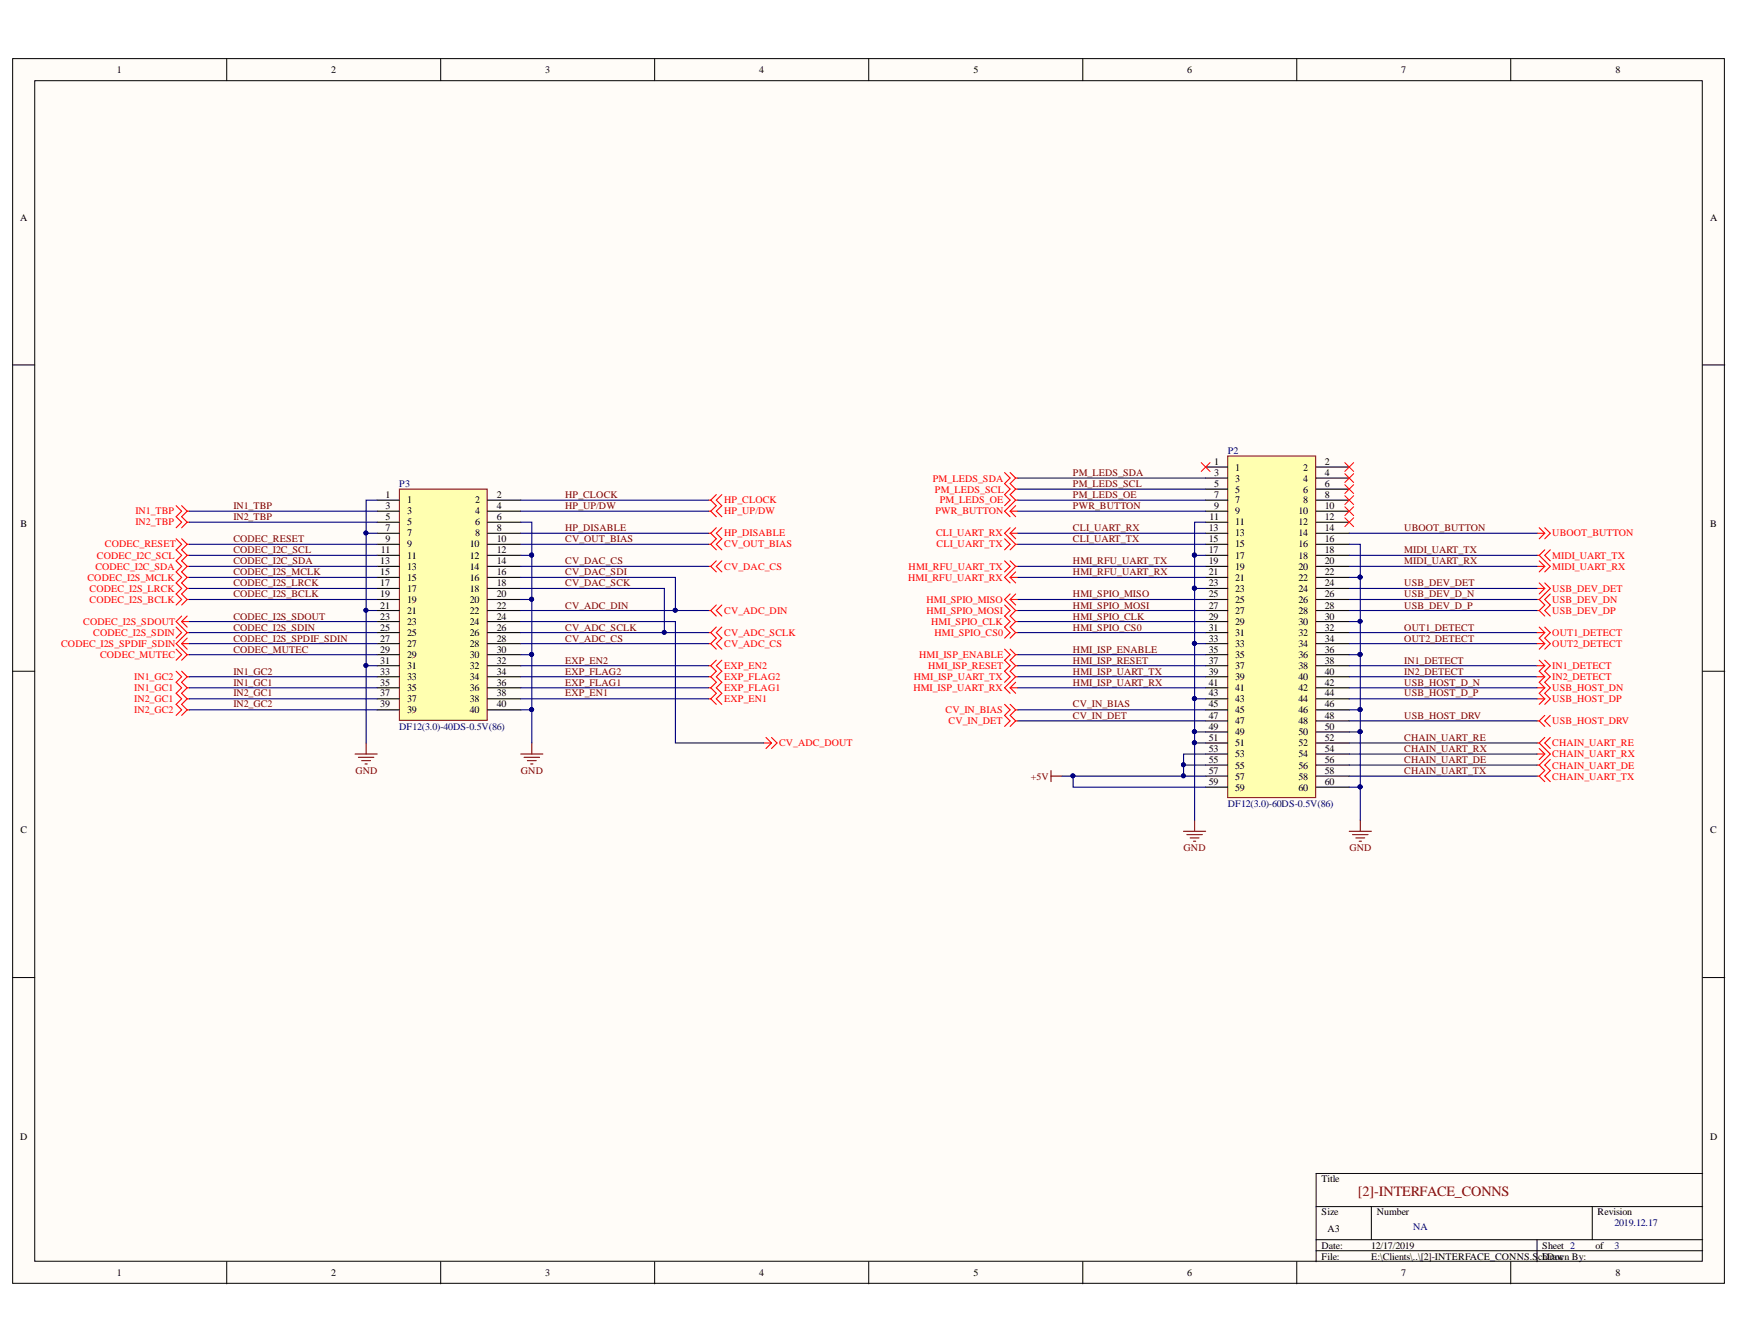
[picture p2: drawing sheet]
<svg xmlns="http://www.w3.org/2000/svg" width="279mm" height="216mm" viewBox="0 0 279 216" stroke-linecap="round" stroke-linejoin="round" font-family="sans-serif">
<g fill="#fffcf8" stroke="#000" stroke-width=".16">
<path d="M2 9.4h274.9v196.8h-274.9z"/>
<path d="M5.6 13h267.7v189.6h-267.7z"/>
</g>
<g fill="none" stroke="#000" stroke-width=".16">
<path d="M36.4 9.4v3.6M70.8 9.4v3.6M105.1 9.4v3.6M139.5 9.4v3.6M173.9 9.4v3.6M208.2 9.4v3.6M242.6 9.4v3.6M2 58.6h3.6M273.4 58.6h3.6M2 107.8h3.6M273.4 107.8h3.6M2 157h3.6"/>
<path d="M273.4 157h3.6M211.3 193.8h62.1M211.3 199.1h62.1M220.2 193.8v5.3M246.8 199.1v3.6M255.7 193.8v5.3M273.4 188.5h-62.1v14.2M36.4 202.7v3.5M70.8 202.7v3.5M105.1 202.7v3.5M139.5 202.7v3.5M173.9 202.7v3.5"/>
<path d="M208.2 202.7v3.5M211.3 200.9h62.1M242.6 202.7v3.5"/>
</g>
<path d="M64.1 78.6h14.1v37.1h-14.1z" fill="#ffffb0" stroke="#800000" stroke-width=".16"/>
<g fill="none" stroke="#000" stroke-width=".18">
<path d="M60.6 80.3h3.5M60.6 82.1h3.5M60.6 83.9h3.5M60.6 85.7h3.5M60.6 87.4h3.5M60.6 89.2h3.5M60.6 91h3.5M60.6 92.8h3.5M60.6 94.5h3.5M60.6 96.3h3.5M60.6 98.1h3.5M60.6 99.8h3.5"/>
<path d="M78.3 80.3h5.3M78.3 82.1h5.3M78.3 83.9h5.3M78.3 85.7h5.3M78.3 87.4h5.3M78.3 89.2h5.3M78.3 91h5.3M78.3 92.8h5.3M78.3 94.5h5.3M78.3 96.3h5.3M78.3 98.1h5.3M78.3 99.8h5.3"/>
<path d="M60.6 101.6h3.5M60.6 103.4h3.5M60.6 105.2h3.5M60.6 106.9h3.5M60.6 108.7h3.5M60.6 110.5h3.5M60.6 112.3h3.5M60.6 114h3.5M78.3 101.6h5.3M78.3 103.4h5.3M78.3 105.2h5.3M78.3 106.9h5.3"/>
<path d="M78.3 108.7h5.3M78.3 110.5h5.3M78.3 112.3h5.3M78.3 114h5.3"/>
</g>
<path d="M197.1 73.3h14.2v54.8h-14.2z" fill="#ffffb0" stroke="#800000" stroke-width=".16"/>
<g fill="none" stroke="#000" stroke-width=".18">
<path d="M193.6 75h3.5M193.6 76.8h3.5M193.6 78.6h3.5M211.3 75h5.4M211.3 76.8h5.4M211.3 78.6h5.4M193.6 80.3h3.5M193.6 82.1h3.5M193.6 83.9h3.5M193.6 85.7h3.5M193.6 87.4h3.5M193.6 89.2h3.5"/>
<path d="M193.6 91h3.5M193.6 92.8h3.5M193.6 94.5h3.5M193.6 96.3h3.5M193.6 98.1h3.5M193.6 99.8h3.5M211.3 80.3h5.4M211.3 82.1h5.4M211.3 83.9h5.4M211.3 85.7h5.4M211.3 87.4h5.4M211.3 89.2h5.4"/>
<path d="M211.3 91h5.4M211.3 92.8h5.4M211.3 94.5h5.4M211.3 96.3h5.4M211.3 98.1h5.4M211.3 99.8h5.4M193.6 101.6h3.5M193.6 103.4h3.5M193.6 105.2h3.5M193.6 106.9h3.5M193.6 108.7h3.5M193.6 110.5h3.5"/>
<path d="M193.6 112.3h3.5M193.6 114h3.5M193.6 115.8h3.5M193.6 117.6h3.5M193.6 119.4h3.5M211.3 101.6h5.4M211.3 103.4h5.4M211.3 105.2h5.4M211.3 106.9h5.4M211.3 108.7h5.4M211.3 110.5h5.4M211.3 112.3h5.4"/>
<path d="M211.3 114h5.4M211.3 115.8h5.4M211.3 117.6h5.4M211.3 119.4h5.4M193.6 121.1h3.5M193.6 122.9h3.5M193.6 124.7h3.5M193.6 126.4h3.5M211.3 121.1h5.4M211.3 122.9h5.4M211.3 124.7h5.4M211.3 126.4h5.4"/>
</g>
<g fill="none" stroke="#f00" stroke-width=".16">
<path d="M192.9 74.3l1.4 1.4M194.3 74.3l-1.4 1.4M215.9 74.3l1.5 1.4M215.9 76.1l1.5 1.4M215.9 77.9l1.5 1.4M215.9 79.6l1.5 1.5M217.4 74.3l-1.5 1.4M217.4 76.1l-1.5 1.4M217.4 77.9l-1.5 1.4M217.4 79.6l-1.5 1.5M215.9 81.4l1.5 1.4M215.9 83.2l1.5 1.4"/>
<path d="M217.4 81.4l-1.5 1.4M217.4 83.2l-1.5 1.4"/>
</g>
<g fill="none" stroke="#800000" stroke-width=".18">
<path d="M58.8 119.4v1.7M85.4 119.4v1.7M57 121.1h3.6M57.5 121.7h2.5M58.1 122.2h1.4M58.6 122.7h.4M83.6 121.1h3.6M84.2 121.7h2.4M84.7 122.2h1.4M85.2 122.7h.4M168.8 123.8v1.8M168.8 124.7h1.7"/>
<path d="M190 133.5h3.6M190.6 134.1h2.5M191.1 134.6h1.4M191.6 135.1h.4M191.8 131.8v1.7M216.7 133.5h3.5M217.2 134.1h2.5M217.7 134.6h1.4M218.3 135.1h.3M218.4 131.8v1.7"/>
</g>
<g fill="none" stroke="#f00" stroke-width=".18">
<path d="M115 79.5l-.9 .8M115.9 79.5l-.9 .8 .9 .9-.9 .9 .9 .9M161.3 75.9l.9 .9-.9 .9 .9 .9-.9 .9 .9 .8-.9 .9M162.2 75.9l.9 .9M163.1 78.6l-.9 .9 .9 .8M163.1 76.8l-.9 .9 .9 .9M163.1 78.6h.3M163.1 76.8h.3M28.3 86.5l.9 .9-.9 .9 .9 .9-.9 .9 .9 .9-.9 .9 .9 .9-.9 .8 .9 .9-.9 .9 .9 .9-.9 .9M28.3 81.2l.9 .9-.9 .9 .9 .9-.9 .9M29.2 99.8h1.2M29.2 86.5l.9 .9"/>
<path d="M29.2 99l-.9 .8 1.8 1.8M29.2 81.2l.9 .9M29.2 99.8l.9 .9M30.1 89.2l-.9 .9 .9 .9M30.1 87.4l-.9 .9 .9 .9M30.1 89.2h.3M30.1 91l-.9 .9 .9 .9M30.1 91h.3M30.1 96.3h.3M30.1 87.4h.3M30.1 94.5h.3M30.1 83.9l-.9 .9"/>
<path d="M30.1 82.1l-.9 .9 .9 .9M30.1 83.9h.3M30.1 82.1h.3M30.1 94.5l-.9 .9 .9 .9M30.1 92.8l-.9 .8 .9 .9M30.1 96.3l-.9 .9M30.1 92.8h.3M30.1 99l-.9 .8M113.8 98.1h.3M113.8 91h.3M113.8 87.4h.3M113.8 85.7h.3"/>
<path d="M113.8 82.1h.3M113.8 80.3h.3M114.1 98.1l.9 .9M114.1 91l.9 .9M114.1 80.3l.9 .9-.9 .9M114.1 82.1l.9 .9M114.1 85.7l.9 .8-.9 .9M114.1 87.4l.9 .9M115 97.2l-.9 .9M115 90.1l-.9 .9M115 84.8l-.9 .9M115.9 97.2l-.9 .9 .9 .9"/>
<path d="M115.9 90.1l-.9 .9 .9 .9M115.9 84.8l-.9 .9 .9 .8-.9 .9 .9 .9M161.3 97.2l.9 .9-.9 .9 .9 .8-.9 .9 .9 .9-.9 .9M161.3 86.5l.9 .9-.9 .9M161.3 90.1l.9 .9-.9 .9M162.2 95.4l-.9 .9 1.8 1.8M162.2 96.3l.9 .9M162.2 96.3h1.2M162.2 84.8l-.9 .9 1.8 1.7M162.2 85.7l.9 .8M162.2 85.7h1.2M162.2 82.1h1.2"/>
<path d="M162.2 92.8l.9 .8M162.2 92.8h1.2M162.2 90.1l.9 .9M162.2 82.1l.9 .9M163.1 98.1h.3M163.1 91h.3M163.1 99.8l-.9 .9 .9 .9M163.1 98.1l-.9 .9 .9 .8M163.1 99.8h.3M163.1 95.4l-.9 .9M163.1 87.4h.3M163.1 87.4l-.9 .9"/>
<path d="M163.1 84.8l-.9 .9M163.1 80.3h.3M163.1 91.9l-.9 .9M163.1 91l-1.8 1.8 .9 .8M163.1 81.2l-.9 .9M163.1 80.3l-1.8 1.8 .9 .9M246.8 98.1h.4M246.8 89.2h.4M246.8 91h1.3M246.8 96.3h.4M246.8 85.7h1.3M246.8 94.5h1.3"/>
<path d="M247.2 90.1l.9 .9M247.2 89.2l1.7 1.8-.8 .9M247.2 93.6l.9 .9M247.2 96.3l.9 .9-.9 .9M247.2 98.1l.9 .9M247.2 84.8l.9 .9M248.1 91l-.9 .9M248.1 88.3l-.9 .9M248.1 94.5l-.9 .9M248.1 93.6l.8 .9-1.7 1.8M248.1 85.7l-.9 .8M248.1 84.8l.8 .9-.8 .8"/>
<path d="M248.9 88.3l-.8 .9 .8 .9M248.9 95.4l-.8 .9 .8 .9-.8 .9 .8 .9M28.3 107.8l.9 .9-.9 .9 .9 .9-.9 .9 .9 .9-.9 .8 .9 .9-.9 .9M28.3 100.7l.9 .9-.9 .9M28.3 104.3l.9 .9-.9 .9M29.2 103.4h1.2M29.2 107.8l.9 .9M29.2 103.4l.9 .9M30.1 110.5h.3M30.1 108.7h.3M30.1 101.6h.3M30.1 114h.3"/>
<path d="M30.1 105.2h.3M30.1 112.3h.3M30.1 114l-.9 .9M30.1 112.3l-.9 .8 .9 .9M30.1 110.5l-.9 .9 .9 .9M30.1 108.7l-.9 .9 .9 .9M30.1 101.6l-1.8 1.8 1.8 1.8M30.1 105.2l-.9 .9M30.1 102.5l-.9 .9M113.8 110.5h.3M113.8 108.7h.3M113.8 103.4h.3"/>
<path d="M113.8 101.6h.3M113.8 106.9h.3M113.8 112.3h.3M114.1 103.4l.9 .9M114.1 101.6l.9 .9-.9 .9M114.1 112.3l.9 .8M114.1 110.5l.9 .9-.9 .9M114.1 108.7l.9 .9-.9 .9M114.1 106.9l.9 .9-.9 .9M115 100.7l-.9 .9M115 106.1l-.9 .8M115.9 100.7l-.9 .9 .9 .9-.9 .9 .9 .9"/>
<path d="M115.9 106.1l-.9 .8 .9 .9-.9 .9 .9 .9-.9 .9 .9 .9-.9 .9 .9 .8M122.6 119.4h1.3M123 118.5l.9 .9M123.9 119.4l-.9 .8M123.9 118.5l.9 .9-.9 .8M161.3 104.3l.9 .9-.9 .9 .9 .8-.9 .9 .9 .9-.9 .9M161.3 113.1l.9 .9-.9 .9 .9 .9-.9 .9M162.2 110.5l.9 .9M162.2 110.5h1.2M162.2 113.1l.9 .9M162.2 104.3l.9 .9M163.1 109.6l-.9 .9"/>
<path d="M163.1 108.7l-1.8 1.8 .9 .9M163.1 106.9l-.9 .9 .9 .9M163.1 108.7h.3M163.1 101.6h.3M163.1 115.8l-.9 .9M163.1 114l-.9 .9 .9 .9M163.1 115.8h.3M163.1 114h.3M163.1 101.6l-.9 .9M163.1 105.2l-.9 .9 .9 .8M163.1 106.9h.3M163.1 105.2h.3"/>
<path d="M246.8 110.5h1.3M246.8 108.7h1.3M246.8 103.4h1.3M246.8 119.4h.4M246.8 101.6h1.3M246.8 115.8h.4M246.8 106.9h1.3M246.8 112.3h1.3M247.2 119.4l1.7 1.7-1.7 1.8M247.2 115.8l.9 .9M247.2 100.7l.9 .9M247.2 106.1l.9 .8"/>
<path d="M248.1 118.5l-.9 .9M248.1 114.9l-.9 .9M248.1 110.5l-.9 .9 .9 .9M248.1 108.7l-.9 .9 .9 .9M248.1 106.1l.8 .8-.8 .9 .8 .9-.8 .9 .8 .9-.8 .9 .8 .9-.8 .8M248.1 112.3l-.9 .8M248.1 101.6l-.9 .9 .9 .9M248.1 100.7l.8 .9-.8 .9 .8 .9-.8 .9M248.1 103.4l-.9 .9M248.1 106.9l-.9 .9 .9 .9M248.9 118.5l-.8 .9 .8 .8M248.9 114.9l-.8 .9 .8 .9"/>
<path d="M246.8 124.7h.4M246.8 121.1h1.3M246.8 122.9h.4M247.2 124.7l.9 .9M247.2 122.9l.9 .9-.9 .9M247.2 120.2l.9 .9M248.1 121.1l-.9 .9M248.9 122l-.8 .9 .8 .9-.8 .9 .8 .9"/>
</g>
<g fill="none" stroke="#000080" stroke-width=".18">
<path d="M163.4 76.8h30.2M163.4 78.6h30.2M30.4 94.5h30.2M30.4 89.2h30.2M30.4 92.8h30.2M30.4 96.3h30.2M30.4 91h30.2M30.4 99.8h30.2M30.4 87.4h30.2M30.4 82.1h30.2M30.4 83.9h30.2M58.8 98.1v8.8h1.8"/>
<path d="M58.8 85.7v12.4h1.8M60.6 80.3h-1.8v5.4h1.8M83.6 94.5h23.1v7.1M83.6 92.8h24.9v5.3M83.6 83.9h1.8v5.3M83.6 98.1h30.2M83.6 99.8h24.9v19.6h14.1M83.6 89.2h1.8M83.6 96.3h1.8M83.6 91h30.2M83.6 87.4h30.2M83.6 85.7h30.2"/>
<path d="M83.6 82.1h30.2M83.6 80.3h30.2M85.4 89.2v30.2M163.4 92.8h30.2M163.4 96.3h30.2M163.4 91h30.2M163.4 98.1h30.2M163.4 99.8h30.2M163.4 87.4h30.2M163.4 85.7h30.2M163.4 82.1h30.2M163.4 80.3h30.2"/>
<path d="M191.8 94.5h1.8M191.8 89.2h1.8M191.8 89.2v42.6M193.6 83.9h-1.8v5.3M216.7 87.4h1.7v5.4M216.7 94.5h30.1M216.7 89.2h30.1M216.7 92.8h1.7M216.7 96.3h30.1M216.7 91h30.1M216.7 98.1h30.1M216.7 85.7h30.1"/>
<path d="M218.4 92.8v7h-1.7M218.4 99.8v32M30.4 112.3h30.2M30.4 103.4h30.2M30.4 114h30.2M30.4 105.2h30.2M30.4 108.7h30.2M30.4 110.5h30.2M30.4 101.6h30.2M58.8 106.9v12.5M83.6 101.6h30.2M83.6 112.3h30.2"/>
<path d="M83.6 103.4h30.2M83.6 114h1.8M83.6 105.2h1.8M83.6 108.7h30.2M83.6 110.5h30.2M83.6 106.9h30.2M163.4 114h30.2M163.4 105.2h30.2M163.4 108.7h30.2M163.4 110.5h30.2M163.4 115.8h30.2M163.4 101.6h30.2"/>
<path d="M163.4 106.9h30.2M191.8 119.4h1.8M191.8 117.6h1.8M191.8 112.3h1.8M191.8 103.4h1.8M216.7 119.4h30.1M216.7 117.6h1.7M216.7 112.3h30.1M216.7 103.4h30.1M216.7 114h1.7M216.7 105.2h1.7M216.7 108.7h30.1"/>
<path d="M216.7 110.5h30.1M216.7 115.8h30.1M216.7 101.6h30.1M216.7 106.9h30.1M170.5 124.7h23.1M172.3 124.7v1.7h21.3M193.6 121.1h-3.6v1.8M193.6 122.9h-3.6v1.8M216.7 126.4h1.7M216.7 121.1h30.1M216.7 124.7h30.1M216.7 122.9h30.1"/>
</g>
<g fill="#000080" stroke="#000080" stroke-width=".16">
<circle cx="58.8" cy="98" r=".31"/>
<circle cx="58.8" cy="106.9" r=".31"/>
<circle cx="58.8" cy="85.6" r=".31"/>
<circle cx="172.3" cy="124.6" r=".31"/>
<circle cx="190" cy="124.6" r=".31"/>
<circle cx="191.8" cy="119.3" r=".31"/>
<circle cx="191.8" cy="117.5" r=".31"/>
<circle cx="191.8" cy="112.2" r=".31"/>
<circle cx="191.8" cy="103.4" r=".31"/>
<circle cx="191.8" cy="94.5" r=".31"/>
<circle cx="191.8" cy="89.2" r=".31"/>
<circle cx="218.4" cy="126.4" r=".31"/>
<circle cx="218.4" cy="117.5" r=".31"/>
<circle cx="218.4" cy="114" r=".31"/>
<circle cx="218.4" cy="105.1" r=".31"/>
<circle cx="218.4" cy="92.7" r=".31"/>
<circle cx="85.4" cy="114" r=".31"/>
<circle cx="85.4" cy="105.1" r=".31"/>
<circle cx="85.4" cy="96.3" r=".31"/>
<circle cx="106.7" cy="101.6" r=".31"/>
<circle cx="108.4" cy="98" r=".31"/>
<circle cx="85.4" cy="89.2" r=".31"/>
<circle cx="218.4" cy="99.8" r=".31"/>
<circle cx="190" cy="122.9" r=".31"/>
</g>
<text font-size="2.3" fill="#980000" x="218.1" y="192.1">[2]-INTERFACE_CONNS</text>
<g font-size="1.6">
<text x="18.8" y="11.8">1</text>
<text x="53.2" y="11.8">2</text>
<text x="87.5" y="11.8">3</text>
<text x="121.9" y="11.8">4</text>
<text x="156.3" y="11.8">5</text>
<text x="190.6" y="11.8">6</text>
<text x="225" y="11.8">7</text>
<text x="259.4" y="11.8">8</text>
<text x="3.2" y="35.4">A</text>
<text x="274.6" y="35.4">A</text>
<text x="195" y="74.7">1</text>
<text x="195" y="76.4">3</text>
<text x="198.3" y="75.6">1</text>
<text x="198.3" y="77.4">3</text>
<text x="209.3" y="75.6">2</text>
<text x="209.3" y="77.4">4</text>
<text x="212.7" y="74.7">2</text>
<text x="212.7" y="76.4">4</text>
<text x="61.9" y="80">1</text>
<text x="61.9" y="81.8">3</text>
<text x="61.9" y="83.5">5</text>
<text x="65.4" y="80.8">1</text>
<text x="65.4" y="82.6">3</text>
<text x="76.3" y="80.8">2</text>
<text x="76.3" y="82.6">4</text>
<text x="79.8" y="80">2</text>
<text x="79.8" y="81.8">4</text>
<text x="79.8" y="83.5">6</text>
<text x="194.2" y="83.5">11</text>
<text x="195" y="78.2">5</text>
<text x="195" y="80">7</text>
<text x="195" y="81.8">9</text>
<text x="198.3" y="79.2">5</text>
<text x="198.3" y="80.8">7</text>
<text x="198.3" y="82.6">9</text>
<text x="208.5" y="82.6">10</text>
<text x="209.3" y="79.2">6</text>
<text x="209.3" y="80.8">8</text>
<text x="212.7" y="78.2">6</text>
<text x="212.7" y="80">8</text>
<text x="212.7" y="81.8">10</text>
<text x="212.7" y="83.5">12</text>
<text x="3.3" y="84.6">B</text>
<text x="61.2" y="88.9">11</text>
<text x="61.9" y="85.3">7</text>
<text x="61.9" y="87.1">9</text>
<text x="65.4" y="84.4">5</text>
<text x="65.4" y="86.2">7</text>
<text x="65.4" y="87.9">9</text>
<text x="65.4" y="89.7">11</text>
<text x="75.4" y="87.9">10</text>
<text x="75.4" y="89.7">12</text>
<text x="76.3" y="84.4">6</text>
<text x="76.3" y="86.2">8</text>
<text x="79.8" y="85.3">8</text>
<text x="79.8" y="87.1">10</text>
<text x="79.8" y="88.9">12</text>
<text x="194.1" y="85.3">13</text>
<text x="194.1" y="87.1">15</text>
<text x="194.1" y="88.9">17</text>
<text x="198.3" y="84.4">11</text>
<text x="198.3" y="86.2">13</text>
<text x="198.3" y="87.9">15</text>
<text x="198.3" y="89.7">17</text>
<text x="208.5" y="84.4">12</text>
<text x="208.5" y="86.2">14</text>
<text x="208.5" y="87.9">16</text>
<text x="208.5" y="89.7">18</text>
<text x="212.7" y="85.3">14</text>
<text x="212.7" y="87.1">16</text>
<text x="212.7" y="88.9">18</text>
<text x="274.6" y="84.6">B</text>
<text x="61.1" y="90.7">13</text>
<text x="61.1" y="92.4">15</text>
<text x="61.1" y="94.2">17</text>
<text x="61.1" y="96">19</text>
<text x="65.4" y="91.5">13</text>
<text x="65.4" y="93.3">15</text>
<text x="65.4" y="95">17</text>
<text x="75.4" y="91.5">14</text>
<text x="75.4" y="93.3">16</text>
<text x="75.4" y="95">18</text>
<text x="79.8" y="90.7">14</text>
<text x="79.8" y="92.4">16</text>
<text x="79.8" y="94.2">18</text>
<text x="79.8" y="96">20</text>
<text x="194.1" y="90.7">19</text>
<text x="194.1" y="92.4">21</text>
<text x="194.1" y="94.2">23</text>
<text x="194.1" y="96">25</text>
<text x="198.3" y="91.5">19</text>
<text x="198.3" y="93.3">21</text>
<text x="198.3" y="95">23</text>
<text x="208.5" y="91.5">20</text>
<text x="208.5" y="93.3">22</text>
<text x="208.5" y="95">24</text>
<text x="212.7" y="90.7">20</text>
<text x="212.7" y="92.4">22</text>
<text x="212.7" y="94.2">24</text>
<text x="212.7" y="96">26</text>
<text x="61.1" y="97.8">21</text>
<text x="61.1" y="99.5">23</text>
<text x="61.1" y="101.3">25</text>
<text x="65.4" y="96.8">19</text>
<text x="65.4" y="98.6">21</text>
<text x="65.4" y="100.4">23</text>
<text x="75.4" y="96.8">20</text>
<text x="75.4" y="98.6">22</text>
<text x="75.4" y="100.4">24</text>
<text x="79.8" y="97.8">22</text>
<text x="79.8" y="99.5">24</text>
<text x="79.8" y="101.3">26</text>
<text x="194.1" y="97.8">27</text>
<text x="194.1" y="99.5">29</text>
<text x="194.1" y="101.3">31</text>
<text x="198.3" y="96.8">25</text>
<text x="198.3" y="98.6">27</text>
<text x="198.3" y="100.4">29</text>
<text x="208.5" y="96.8">26</text>
<text x="208.5" y="98.6">28</text>
<text x="208.5" y="100.4">30</text>
<text x="212.7" y="97.8">28</text>
<text x="212.7" y="99.5">30</text>
<text x="212.7" y="101.3">32</text>
<text x="61.1" y="103.1">27</text>
<text x="61.1" y="104.9">29</text>
<text x="61.1" y="106.6">31</text>
<text x="65.4" y="102.2">25</text>
<text x="65.4" y="103.9">27</text>
<text x="65.4" y="105.7">29</text>
<text x="65.4" y="107.5">31</text>
<text x="75.4" y="102.2">26</text>
<text x="75.4" y="103.9">28</text>
<text x="75.4" y="105.7">30</text>
<text x="75.4" y="107.5">32</text>
<text x="79.8" y="103.1">28</text>
<text x="79.8" y="104.9">30</text>
<text x="79.8" y="106.6">32</text>
<text x="194.1" y="103.1">33</text>
<text x="194.1" y="104.9">35</text>
<text x="194.1" y="106.6">37</text>
<text x="198.3" y="102.2">31</text>
<text x="198.3" y="103.9">33</text>
<text x="198.3" y="105.7">35</text>
<text x="198.3" y="107.5">37</text>
<text x="208.5" y="102.2">32</text>
<text x="208.5" y="103.9">34</text>
<text x="208.5" y="105.7">36</text>
<text x="208.5" y="107.5">38</text>
<text x="212.7" y="103.1">34</text>
<text x="212.7" y="104.9">36</text>
<text x="212.7" y="106.6">38</text>
<text x="61.1" y="108.4">33</text>
<text x="61.1" y="110.2">35</text>
<text x="61.1" y="111.9">37</text>
<text x="61.1" y="113.7">39</text>
<text x="65.4" y="109.3">33</text>
<text x="65.4" y="111">35</text>
<text x="65.4" y="112.8">37</text>
<text x="75.4" y="109.3">34</text>
<text x="75.4" y="111">36</text>
<text x="75.4" y="112.8">38</text>
<text x="79.8" y="108.4">34</text>
<text x="79.8" y="110.2">36</text>
<text x="79.8" y="111.9">38</text>
<text x="79.8" y="113.7">40</text>
<text x="194.1" y="108.4">39</text>
<text x="194.1" y="110.2">41</text>
<text x="194.1" y="111.9">43</text>
<text x="194.1" y="113.7">45</text>
<text x="198.3" y="109.3">39</text>
<text x="198.3" y="111">41</text>
<text x="198.3" y="112.8">43</text>
<text x="208.5" y="109.3">40</text>
<text x="208.5" y="111">42</text>
<text x="208.5" y="112.8">44</text>
<text x="212.7" y="108.4">40</text>
<text x="212.7" y="110.2">42</text>
<text x="212.7" y="111.9">44</text>
<text x="212.7" y="113.7">46</text>
<text x="65.4" y="114.6">39</text>
<text x="75.4" y="114.6">40</text>
<text x="194.1" y="115.4">47</text>
<text x="194.1" y="117.2">49</text>
<text x="194.1" y="119">51</text>
<text x="198.3" y="114.6">45</text>
<text x="198.3" y="116.4">47</text>
<text x="198.3" y="118.1">49</text>
<text x="198.3" y="119.9">51</text>
<text x="208.5" y="114.6">46</text>
<text x="208.5" y="116.4">48</text>
<text x="208.5" y="118.1">50</text>
<text x="208.5" y="119.9">52</text>
<text x="212.7" y="115.4">48</text>
<text x="212.7" y="117.2">50</text>
<text x="212.7" y="119">52</text>
<text x="194.1" y="120.8">53</text>
<text x="194.1" y="122.5">55</text>
<text x="194.1" y="124.3">57</text>
<text x="198.3" y="121.7">53</text>
<text x="198.3" y="123.5">55</text>
<text x="198.3" y="125.2">57</text>
<text x="208.5" y="121.7">54</text>
<text x="208.5" y="123.5">56</text>
<text x="208.5" y="125.2">58</text>
<text x="212.7" y="120.8">54</text>
<text x="212.7" y="122.5">56</text>
<text x="212.7" y="124.3">58</text>
<text x="194.1" y="126.1">59</text>
<text x="198.3" y="127">59</text>
<text x="208.5" y="127">60</text>
<text x="212.7" y="126.1">60</text>
<text x="3.3" y="133.9">C</text>
<text x="274.6" y="133.9">C</text>
<text x="3.2" y="183.1">D</text>
<text x="274.6" y="183.1">D</text>
<text x="212.2" y="189.9">Title</text>
<text x="212.2" y="195.2">Size</text>
<text x="213.1" y="198">A3</text>
<text x="221.1" y="195.2">Number</text>
<text x="256.5" y="195.2">Revision</text>
<text x="212.2" y="200.6">Date:</text>
<text x="212.2" y="202.4">File:</text>
<text x="220.2" y="200.6">12/17/2019</text>
<text x="220.2" y="202.4">E:\Clients\..\[2]-INTERFACE_CONNS.S</text>
<text x="247" y="202.4">cDrawn By:</text>
<text x="247.7" y="200.6">Sheet 2</text>
<text x="247.7" y="202.4">hDoc</text>
<text x="256.2" y="200.6">of</text>
<text x="18.8" y="205">1</text>
<text x="53.2" y="205">2</text>
<text x="87.5" y="205">3</text>
<text x="121.9" y="205">4</text>
<text x="156.3" y="205">5</text>
<text x="190.6" y="205">6</text>
<text x="225" y="205">7</text>
<text x="259.4" y="205">8</text>
</g>
<g font-size="1.6" fill="#f00">
<text x="149.8" y="77.4">PM_LEDS_SDA</text>
<text x="21.7" y="82.6">IN1_TBP</text>
<text x="116.3" y="80.8">HP_CLOCK</text>
<text x="116.3" y="82.6">HP_UP/DW</text>
<text x="150.1" y="79.2">PM_LEDS_SCL</text>
<text x="150.2" y="82.6">PWR_BUTTON</text>
<text x="150.9" y="80.8">PM_LEDS_OE</text>
<text x="15.6" y="89.7">CODEC_I2C_SCL</text>
<text x="16.8" y="87.9">CODEC_RESET</text>
<text x="21.7" y="84.4">IN2_TBP</text>
<text x="116.3" y="86.2">HP_DISABLE</text>
<text x="116.3" y="87.9">CV_OUT_BIAS</text>
<text x="150.3" y="86.2">CLI_UART_RX</text>
<text x="150.4" y="87.9">CLI_UART_TX</text>
<text x="249.3" y="89.7">MIDI_UART_TX</text>
<text x="249.3" y="86.2">UBOOT_BUTTON</text>
<text x="14" y="93.3">CODEC_I2S_MCLK</text>
<text x="14.4" y="95">CODEC_I2S_LRCK</text>
<text x="15.3" y="91.5">CODEC_I2C_SDA</text>
<text x="116.3" y="91.5">CV_DAC_CS</text>
<text x="145.8" y="93.3">HMI_RFU_UART_RX</text>
<text x="145.9" y="91.5">HMI_RFU_UART_TX</text>
<text x="249.3" y="91.5">MIDI_UART_RX</text>
<text x="249.3" y="95">USB_DEV_DET</text>
<text x="13.4" y="100.4">CODEC_I2S_SDOUT</text>
<text x="14.4" y="96.8">CODEC_I2S_BCLK</text>
<text x="116.3" y="98.6">CV_ADC_DIN</text>
<text x="148.8" y="98.6">HMI_SPIO_MOSI</text>
<text x="148.8" y="96.8">HMI_SPIO_MISO</text>
<text x="149.5" y="100.4">HMI_SPIO_CLK</text>
<text x="249.3" y="96.8">USB_DEV_DN</text>
<text x="249.3" y="98.6">USB_DEV_DP</text>
<text x="9.8" y="103.9">CODEC_I2S_SPDIF_SDIN</text>
<text x="15" y="102.2">CODEC_I2S_SDIN</text>
<text x="16.1" y="105.7">CODEC_MUTEC</text>
<text x="116.3" y="103.9">CV_ADC_CS</text>
<text x="116.3" y="102.2">CV_ADC_SCLK</text>
<text x="116.3" y="107.5">EXP_EN2</text>
<text x="147.6" y="105.7">HMI_ISP_ENABLE</text>
<text x="149" y="107.5">HMI_ISP_RESET</text>
<text x="150" y="102.2">HMI_SPIO_CS0</text>
<text x="249.3" y="102.2">OUT1_DETECT</text>
<text x="249.3" y="103.9">OUT2_DETECT</text>
<text x="249.3" y="107.5">IN1_DETECT</text>
<text x="21.6" y="112.8">IN2_GC1</text>
<text x="21.6" y="111">IN1_GC1</text>
<text x="21.6" y="109.3">IN1_GC2</text>
<text x="116.3" y="112.8">EXP_EN1</text>
<text x="116.3" y="111">EXP_FLAG1</text>
<text x="116.3" y="109.3">EXP_FLAG2</text>
<text x="146.7" y="111">HMI_ISP_UART_RX</text>
<text x="146.7" y="109.3">HMI_ISP_UART_TX</text>
<text x="249.3" y="111">USB_HOST_DN</text>
<text x="249.3" y="112.8">USB_HOST_DP</text>
<text x="249.3" y="109.3">IN2_DETECT</text>
<text x="21.6" y="114.6">IN2_GC2</text>
<text x="125.1" y="119.9">CV_ADC_DOUT</text>
<text x="151.8" y="114.6">CV_IN_BIAS</text>
<text x="152.3" y="116.4">CV_IN_DET</text>
<text x="249.3" y="119.9">CHAIN_UART_RE</text>
<text x="249.3" y="116.4">USB_HOST_DRV</text>
<text x="249.3" y="125.2">CHAIN_UART_TX</text>
<text x="249.3" y="121.7">CHAIN_UART_RX</text>
<text x="249.3" y="123.5">CHAIN_UART_DE</text>
</g>
<g font-size="1.6" fill="#800000">
<text x="172.3" y="76.4">PM_LEDS_SDA</text>
<text x="37.5" y="81.8">IN1_TBP</text>
<text x="37.5" y="83.5">IN2_TBP</text>
<text x="90.8" y="81.8">HP_UP/DW</text>
<text x="90.8" y="80">HP_CLOCK</text>
<text x="172.3" y="78.2">PM_LEDS_SCL</text>
<text x="172.3" y="80">PM_LEDS_OE</text>
<text x="172.3" y="81.8">PWR_BUTTON</text>
<text x="37.5" y="87.1">CODEC_RESET</text>
<text x="37.5" y="88.9">CODEC_I2C_SCL</text>
<text x="90.8" y="87.1">CV_OUT_BIAS</text>
<text x="90.8" y="85.3">HP_DISABLE</text>
<text x="172.3" y="85.3">CLI_UART_RX</text>
<text x="172.3" y="87.1">CLI_UART_TX</text>
<text x="225.5" y="85.3">UBOOT_BUTTON</text>
<text x="225.5" y="88.9">MIDI_UART_TX</text>
<text x="37.5" y="90.7">CODEC_I2C_SDA</text>
<text x="37.5" y="94.2">CODEC_I2S_LRCK</text>
<text x="37.5" y="96">CODEC_I2S_BCLK</text>
<text x="37.5" y="92.4">CODEC_I2S_MCLK</text>
<text x="90.8" y="90.7">CV_DAC_CS</text>
<text x="90.8" y="92.4">CV_DAC_SDI</text>
<text x="90.8" y="94.2">CV_DAC_SCK</text>
<text x="172.3" y="90.7">HMI_RFU_UART_TX</text>
<text x="172.3" y="92.4">HMI_RFU_UART_RX</text>
<text x="172.3" y="96">HMI_SPIO_MISO</text>
<text x="225.5" y="90.7">MIDI_UART_RX</text>
<text x="225.5" y="94.2">USB_DEV_DET</text>
<text x="225.5" y="96">USB_DEV_D_N</text>
<text x="37.5" y="99.5">CODEC_I2S_SDOUT</text>
<text x="37.5" y="101.3">CODEC_I2S_SDIN</text>
<text x="90.8" y="97.8">CV_ADC_DIN</text>
<text x="90.8" y="101.3">CV_ADC_SCLK</text>
<text x="172.3" y="97.8">HMI_SPIO_MOSI</text>
<text x="172.3" y="99.5">HMI_SPIO_CLK</text>
<text x="172.3" y="101.3">HMI_SPIO_CS0</text>
<text x="225.5" y="97.8">USB_DEV_D_P</text>
<text x="225.5" y="101.3">OUT1_DETECT</text>
<text x="37.5" y="103.1">CODEC_I2S_SPDIF_SDIN</text>
<text x="37.5" y="104.9">CODEC_MUTEC</text>
<text x="90.8" y="103.1">CV_ADC_CS</text>
<text x="90.8" y="106.6">EXP_EN2</text>
<text x="172.3" y="104.9">HMI_ISP_ENABLE</text>
<text x="172.3" y="106.6">HMI_ISP_RESET</text>
<text x="225.5" y="103.1">OUT2_DETECT</text>
<text x="225.5" y="106.6">IN1_DETECT</text>
<text x="37.5" y="108.4">IN1_GC2</text>
<text x="37.5" y="110.2">IN1_GC1</text>
<text x="37.5" y="111.9">IN2_GC1</text>
<text x="37.5" y="113.7">IN2_GC2</text>
<text x="90.8" y="108.4">EXP_FLAG2</text>
<text x="90.8" y="110.2">EXP_FLAG1</text>
<text x="90.8" y="111.9">EXP_EN1</text>
<text x="172.3" y="108.4">HMI_ISP_UART_TX</text>
<text x="172.3" y="110.2">HMI_ISP_UART_RX</text>
<text x="172.3" y="113.7">CV_IN_BIAS</text>
<text x="225.5" y="111.9">USB_HOST_D_P</text>
<text x="225.5" y="110.2">USB_HOST_D_N</text>
<text x="225.5" y="108.4">IN2_DETECT</text>
<text x="172.3" y="115.4">CV_IN_DET</text>
<text x="225.5" y="115.4">USB_HOST_DRV</text>
<text x="225.5" y="119">CHAIN_UART_RE</text>
<text x="57.1" y="124.3">GND</text>
<text x="83.7" y="124.3">GND</text>
<text x="165.5" y="125.2">+5V</text>
<text x="225.5" y="120.8">CHAIN_UART_RX</text>
<text x="225.5" y="122.5">CHAIN_UART_DE</text>
<text x="225.5" y="124.3">CHAIN_UART_TX</text>
<text x="190.1" y="136.7">GND</text>
<text x="216.7" y="136.7">GND</text>
</g>
<g font-size="1.6" fill="#000080">
<text x="197.2" y="72.9">P2</text>
<text x="64.1" y="78.2">P3</text>
<text x="64.1" y="117.2">DF12(3.0)-40DS-0.5V(86)</text>
<text x="197.2" y="129.6">DF12(3.0)-60DS-0.5V(86)</text>
<text x="226.9" y="197.5">NA</text>
<text x="259.2" y="197">2019.12.17</text>
<text x="259.2" y="200.6">3</text>
</g>
</svg>
